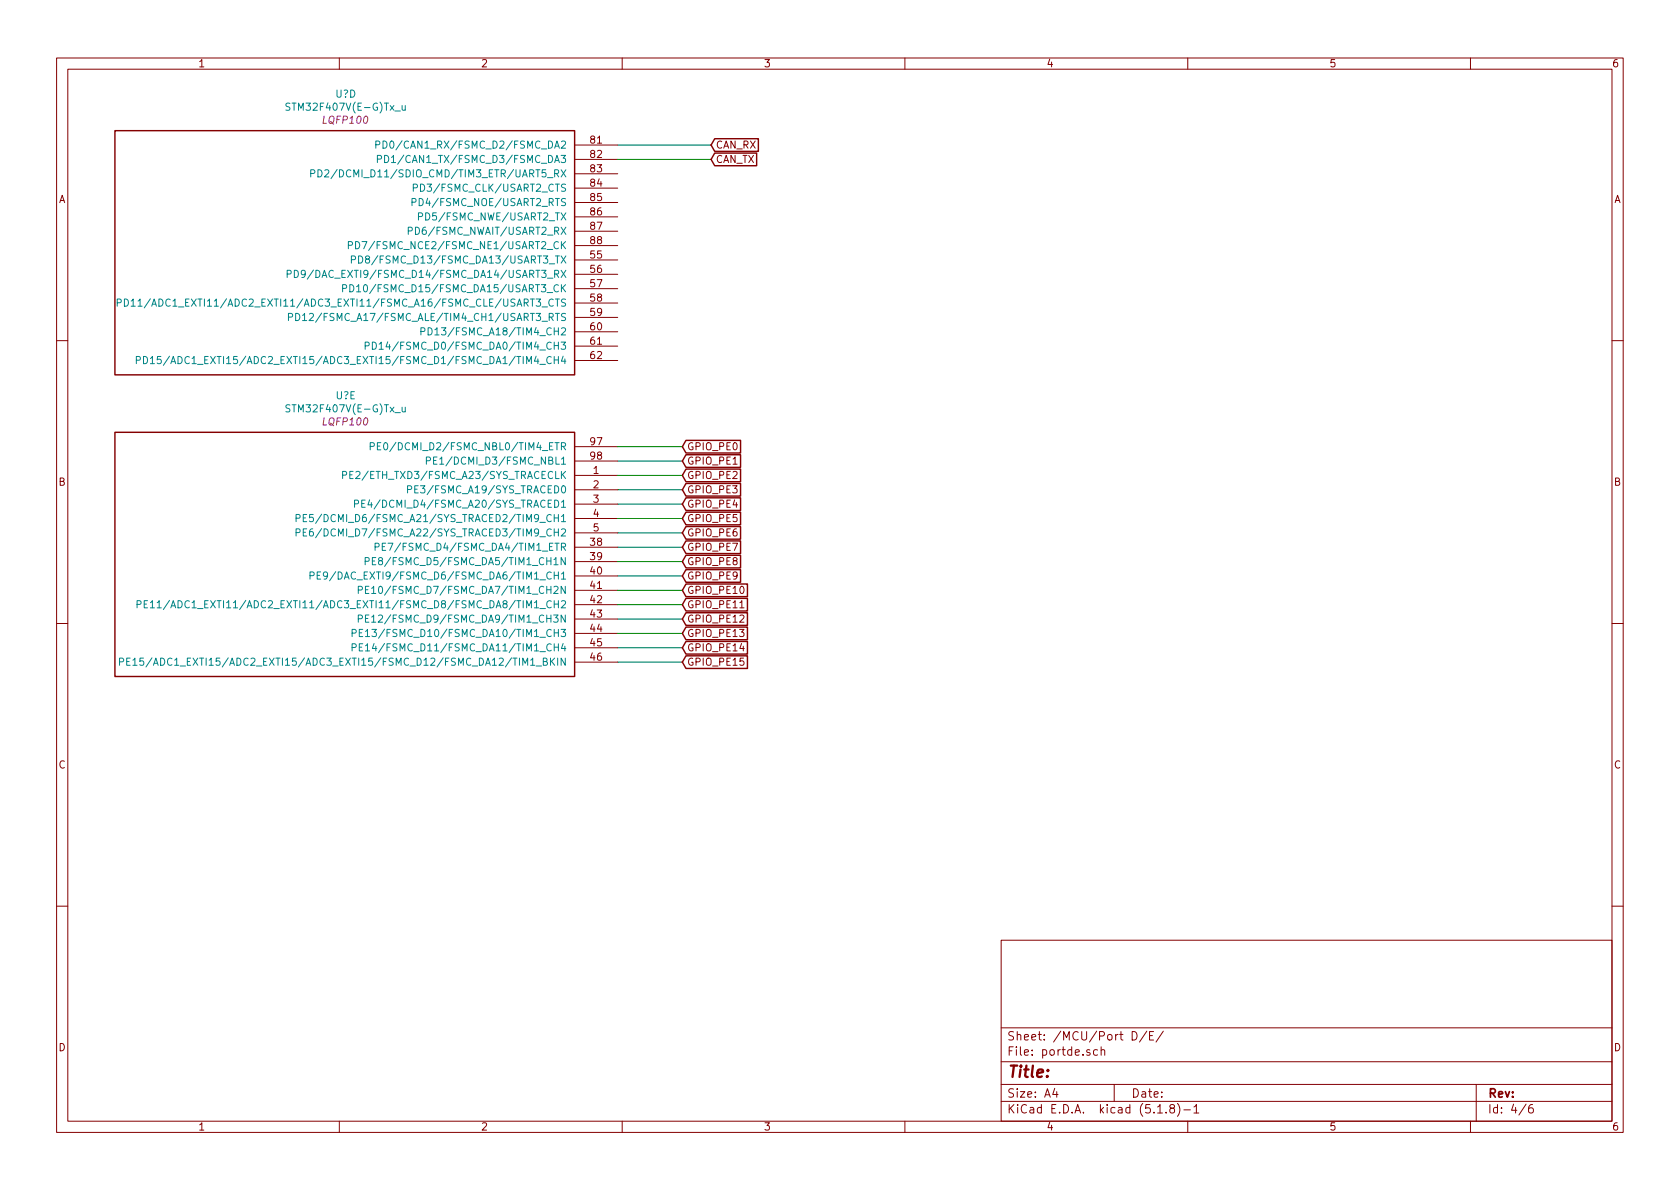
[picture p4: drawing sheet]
<svg xmlns="http://www.w3.org/2000/svg" width="297mm" height="210mm" viewBox="0 0 297 210" stroke-linecap="round" stroke-linejoin="round" font-family="sans-serif">
<g fill="none" stroke="#840000" stroke-width=".18">
<path d="M10 10.3h277v189.9h-277zM12 12.2h273v186.1h-273zM60 10.3v1.9M110 10.3v1.9M160 10.3v1.9M210 10.3v1.9M260 10.3v1.9M101.6 25.6h7.6M101.6 28.2h7.6M101.6 30.7h7.6M101.6 33.3h7.6M101.6 35.8h7.6"/>
<path d="M101.6 38.3h7.6M101.6 40.9h7.6M101.6 43.4h7.6M101.6 46h7.6M101.6 48.5h7.6M101.6 51h7.6M101.6 53.6h7.6M101.6 56.1h7.6M101.6 58.7h7.6M10 60.2h2M101.6 61.2h7.6M101.6 63.7h7.6"/>
<path d="M101.6 79h7.6M285 60.2h2M101.6 81.5h7.6M101.6 84.1h7.6M101.6 86.6h7.6M101.6 89.1h7.6M101.6 91.7h7.6M101.6 94.2h7.6M101.6 96.8h7.6M101.6 99.3h7.6M10 110.3h2M101.6 101.8h7.6"/>
<path d="M101.6 104.4h7.6M101.6 106.9h7.6M101.6 109.5h7.6M101.6 112h7.6M101.6 114.5h7.6M101.6 117.1h7.6M130.8 107.5h.7M285 110.3h2M10 160.2h2M177 166.3h108v32h-108zM285 160.2h2M60 198.3v1.9"/>
<path d="M110 198.3v1.9M160 198.3v1.9M177 194.8h108M177 191.8h108M177 187.8h108M177 181.8h108M186.5 192.5l-.4 1h1M186.8 193v1M194.1 185.7l-.5-.1-.3 .3 .2 .6h.6M194.7 185.7l.2-.1 .4 .1v.9M194.7 185.1v1.5M197 191.8v3"/>
<path d="M200.2 182.4a.76 .76 0 0 1 .8 .8 .76 .76 0 0 1-.8 .7zM202.8 182.3l-1.3 2M203.3 183.1h.5M204 182.4h-.7v1.5h.7M204.7 196.8h.8M205.7 182.3l-1.3 2M206.2 196.7v.1M207.1 196l-.3-.3 .2-.3a.48 .48 0 0 1 .6 .1l-.1 .4a.52 .52 0 0 0-.6 .2 .52 .52 0 0 0 .1 .6l.4 .1 .2-.1 .1-.4-.3-.3M208.2 195.1a1.71 1.71 0 0 1 0 2.3M209.3 196.3h1.2M210 198.3v1.9M211.1 195.8l.4-.5v1.5"/>
<path d="M211.1 196.8h.9M260 198.3v1.9M261 191.8v6.5M269.8 195.2l-1.2 2M271 195.3a.62 .62 0 0 0-.7 .7v.7l.3 .1 .4-.1 .1-.5-.1-.2-.4-.1-.3 .3"/>
</g>
<g fill="none" stroke="#840000" stroke-width=".25">
<path d="M20.3 23.1h81.3v43.2h-81.3zM126.4 24.5h7.7v2.3h-7.7l-.7-1.2zM126.4 27.1h7.4v2.2h-7.4l-.7-1.1zM20.3 76.4h81.3v43.2h-81.3zM121.3 77.9h9.6v2.2h-9.6l-.7-1.1zM121.3 95.7h9.6v2.2h-9.6l-.7-1.1zM121.3 98.2h9.6v2.2h-9.6l-.7-1.1zM121.3 93.1h9.6v2.2h-9.6l-.7-1.1zM121.3 90.6h9.6v2.2h-9.6l-.7-1.1zM121.3 88h9.6v2.3h-9.6l-.7-1.2zM121.3 85.5h9.6v2.2h-9.6l-.7-1.1zM121.3 83h9.6v2.2h-9.6l-.7-1.1z"/>
<path d="M121.3 80.4h9.6v2.2h-9.6l-.7-1.1zM121.3 116h10.9v2.2h-10.9l-.7-1.1zM121.3 100.7h9.6v2.3h-9.6l-.7-1.2zM121.3 103.3h10.9v2.2h-10.9l-.7-1.1zM121.3 105.8h10.9v2.2h-10.9l-.7-1.1zM121.3 108.4h10.9v2.2h-10.9l-.7-1.1zM121.3 110.9h10.9v2.2h-10.9l-.7-1.1zM121.3 113.4h10.9v2.3h-10.9l-.7-1.2z"/>
</g>
<g fill="none" stroke="#008484" stroke-width=".18">
<path d="M51.3 18.3l-.5-.1-.2 .2v.3l.6 .3 .1 .3-.3 .2h-.5M71.1 18.7l.1 .8h.3l.2-.1M71.7 18.7v.8M54.9 30.7l.6-.1 .2-.2-.1-.3-.2-.1h-.5v1.3M56.2 30a.64 .64 0 0 1 .8 .7 .64 .64 0 0 1-.8 .6zM57.4 30.1l.5-.1 .2 .4v.2l-.7 .7h.7M66.4 25.6l.7-.1v-.4l-.2-.2h-.5v1.3M66.7 28.1l.7-.1v-.4l-.2-.1h-.5v1.2M67.7 24.9a.64 .64 0 0 1 .7 .7 .64 .64 0 0 1-.7 .6zM68 27.5a.64 .64 0 0 1 .7 .6 .64 .64 0 0 1-.7 .6zM72.8 35.8l.7-.1v-.5l-.2-.1h-.5v1.3M73.1 33.2l.7-.1v-.4l-.7-.1v1.2"/>
<path d="M74 38.3l.6-.1 .1-.1v-.3l-.2-.2h-.5v1.3M20.7 53.5l.7-.1v-.4l-.2-.1h-.5v1.2M22 52.9a.64 .64 0 0 1 .7 .6 .64 .64 0 0 1-.7 .6zM23.2 53.2l.3-.3v1.2M23.2 54.1h.7M24.4 53.2l.4-.3v1.2M24.4 54.1h.7M26.6 52.8l-1.1 1.7M26.8 54.1l.5-1.2 .4 1.2M26.9 53.8h.7M50.8 48.5l.6-.1v-.5l-.1-.1h-.5v1.3M51 56.1l.7-.1v-.5l-.7-.1v1.3"/>
<path d="M52 47.8a.64 .64 0 0 1 .8 .6 .64 .64 0 0 1-.8 .7zM52.3 55.4a.64 .64 0 0 1 .7 .7 .64 .64 0 0 1-.7 .6zM53.5 55.8l.3-.4v1.3M53.5 56.7h.7M54 48.4l-.3 .2-.3-.1-.1-.1v-.5l.2-.1h.2l.3 .3a.97 .97 0 0 1-.3 .9l-.3 .1M55.4 47.7l-1.1 1.7M60.6 51l.6-.1v-.4l-.1-.2h-.5v1.3M61.6 43.4l.6-.1 .1-.2v-.3l-.2-.1h-.5v1.3M61.8 50.3a.64 .64 0 0 1 .8 .7 .64 .64 0 0 1-.8 .6zM62.1 45.9l.7-.1v-.4l-.2-.1h-.5v1.2M62.9 42.7a.64 .64 0 0 1 .7 .7 .64 .64 0 0 1-.7 .6zM63 50.7l.4-.4v1.3"/>
<path d="M63 51.6h.8M63.4 45.3a.64 .64 0 0 1 .7 .6 .64 .64 0 0 1-.7 .6zM64 42.7h.9l-.6 1.3M64.9 45.8l-.2-.1v-.3l.4-.1 .3 .2-.1 .2-.6 .2-.1 .1 .1 .4 .2 .1h.3l.2-.2v-.3l-.3-.2M72.2 40.8h.6v-.5l-.1-.1h-.5v1.2M74.4 58.6h.6l.1-.5-.2-.1h-.5v1.2M75.7 58a.64 .64 0 0 1 .7 .6 .64 .64 0 0 1-.7 .6zM24.1 63.7l.6-.1 .1-.4-.2-.2h-.5v1.3M25.4 63a.64 .64 0 0 1 .7 .7 .64 .64 0 0 1-.7 .6zM26.6 63.4l.3-.4v1.3M26.6 64.3h.7M28.4 63h-.5l-.1 .6 .5-.1 .2 .3v.3l-.2 .2-.5-.1"/>
<path d="M30 63l-1.1 1.6M30.2 64.3l.4-1.3 .5 1.3M30.3 64h.6M51.3 71.6h-.5l-.2 .1v.4l.6 .2 .1 .3-.3 .2h-.5M64.6 61.2l.6-.1v-.5l-.2-.1h-.4v1.3M65.5 78.9l.6-.1v-.4l-.1-.1h-.5v1.2M65.8 60.5a.64 .64 0 0 1 .8 .6 .64 .64 0 0 1-.8 .7zM66.7 78.9h.5M67 60.9l.4-.4v1.3M67 61.8h.8M67.3 78.3h-.6v1.2h.6M67.9 78.4l.2-.1a.67 .67 0 0 1 .5 .6 .67 .67 0 0 1-.5 .6l-.3-.4z"/>
<path d="M71.1 72l.1 .8h.3l.2-.1M71.7 72v.8M52.3 91.6h.7v-.5l-.2-.1h-.5v1.2M52.3 94.2l.7-.1v-.5l-.2-.1h-.5v1.3M53.6 91.6h.4M53.6 94.1h.4M54.2 91h-.6v1.2h.6M54.2 93.5h-.6v1.3h.6M55.3 93.5l-.4 .1a.87 .87 0 0 0 0 1.2l.5-.1v-.6l-.5-.1-.2 .3M55.4 91h-.6l-.1 .6 .2-.1 .5 .1v.5l-.2 .1-.5-.1M56.9 90.9l-1.1 1.7M56.9 93.5l-1.1 1.6"/>
<path d="M60.6 84l.6-.1v-.4l-.1-.1h-.5v1.2M61.8 84h.5M62.4 83.4h-.6v1.2h.6M62.7 89.1l.6-.1v-.4l-.1-.2h-.5v1.3M64 89h.4M64.6 88.4h-.6v1.3h.6M64.6 99.3l.6-.1v-.5l-.2-.1h-.4v1.3M65.4 88.4l-.4 .9h.8M65.8 99.2h.4M66.3 96.7h.6l.1-.5-.2-.1h-.5v1.2M66.4 98.6h-.6v1.3h.6M67.2 99.2l-.2-.2v-.3l.4-.1 .2 .1v.3l-.6 .2-.1 .2v.2l.3 .3h.2l.2-.3v-.3l-.2-.1"/>
<path d="M67.6 96.7h.4M68.2 96.1h-.6v1.2h.6M68.6 96.1h.9l-.6 1.2M72.1 86.6l.6-.1 .1-.2-.1-.3-.2-.1h-.4v1.3M73.3 86.5h.5M73.9 85.9h-.6v1.3h.6M75.4 81.5l.6-.1 .1-.2-.1-.3-.1-.1h-.5v1.3M76.7 81.4h.4M77.3 80.8h-.6v1.3h.6M21.1 117h.6l.2-.2-.1-.3-.2-.1h-.5v1.2M22.4 117h.4M23 116.4h-.6v1.2h.6"/>
<path d="M23.5 116.7l.4-.3v1.2M23.5 117.6h.7M24.2 106.9l.7-.1v-.5l-.2-.1h-.5v1.3M25.4 116.4h-.6l-.1 .6 .2-.1h.4l.1 .6-.2 .1-.5-.1M25.5 106.8h.4M26.1 106.2h-.6v1.3h.6M26.6 106.6l.3-.4v1.3M26.6 107.5h.7M26.9 116.3l-1.1 1.7M27.1 117.6l.5-1.2 .4 1.2M27.3 117.3h.6M27.8 106.6l.3-.4v1.3"/>
<path d="M27.8 107.5h.7M28.4 116.4a.64 .64 0 0 1 .7 .6 .64 .64 0 0 1-.7 .6zM30 106.2l-1.1 1.6M30.2 107.5l.4-1.3 .5 1.3M30.3 107.1h.6M54.8 101.8l.7-.1v-.4l-.7-.2v1.3M56.1 101.7h.4M56.7 101.1h-.6v1.3h.6M57.9 101.7l-.2 .2h-.4l-.1-.2 .1-.5 .4-.1 .1 .2a.87 .87 0 0 1-.2 1.1h-.3M59.4 101.1l-1.1 1.6M62.3 112l.6-.1 .1-.2-.1-.3-.2-.1h-.4v1.3M62.3 114.5l.6-.1 .1-.1-.1-.3-.2-.2h-.4v1.3"/>
<path d="M63.3 104.3h.7l.1-.2-.1-.3-.2-.1h-.5v1.2M63.3 109.4h.7l.1-.2-.1-.3-.2-.1h-.5v1.2M63.5 111.9h.5M63.5 114.4h.5M64.1 111.3h-.6v1.3h.6M64.1 113.8h-.6v1.3h.6M64.6 111.7l.4-.4v1.3M64.6 114.2l.4-.4v1.3M64.6 104.3h.4M64.6 109.4h.4M64.6 112.6h.8M64.6 115.1h.8"/>
<path d="M65.2 103.7h-.6v1.2h.6M65.2 108.8h-.6v1.2h.6M65.7 104l.4-.3v1.2M65.7 109.1l.4-.3v1.2M65.7 104.9h.7M65.7 110h.7"/>
</g>
<g fill="none" stroke="#008400" stroke-width=".18">
<path d="M109.2 25.6h16.5M109.2 28.2h16.5M109.2 79h11.4M109.2 99.3h11.4M109.2 96.8h11.4M109.2 91.7h11.4M109.2 89.1h11.4M109.2 86.6h11.4M109.2 84.1h11.4M109.2 81.5h11.4M109.2 94.2h11.4M109.2 117.1h11.4"/>
<path d="M109.2 114.5h11.4M109.2 112h11.4M109.2 109.5h11.4M109.2 106.9h11.4M109.2 104.4h11.4M109.2 101.8h11.4"/>
</g>
<text font-size="2.8" fill="#840000" x="178" y="190.5">Title:</text>
<g font-size="2.1" fill="#840000">
<text x="178" y="184">Sheet: /MCU/Port D/E/</text>
<text x="178" y="186.7">File: portde.sch</text>
<text x="178" y="196.9">KiCad E.D.A. kicad (5.1.8)-1</text>
<text x="178" y="194.1">Size: A4</text>
<text x="200" y="194.1">Date:</text>
<text x="263" y="194.1">Rev:</text>
<text x="263" y="196.9">Id: 4/6</text>
</g>
<g font-size="1.8" fill="#840000">
<text x="35" y="11.9">1</text>
<text x="85" y="11.9">2</text>
<text x="135" y="11.9">3</text>
<text x="185" y="11.9">4</text>
<text x="235" y="11.9">5</text>
<text x="285" y="11.9">6</text>
<text x="104.4" y="25.4">81</text>
<text x="104.4" y="27.9">82</text>
<text x="126.5" y="26.3">CAN_RX</text>
<text x="126.5" y="28.8">CAN_TX</text>
<text x="10.4" y="35.9">A</text>
<text x="104.4" y="30.5">83</text>
<text x="104.4" y="33">84</text>
<text x="104.4" y="35.6">85</text>
<text x="285.4" y="35.9">A</text>
<text x="104.4" y="38.1">86</text>
<text x="104.4" y="40.6">87</text>
<text x="104.4" y="43.2">88</text>
<text x="104.4" y="45.7">55</text>
<text x="104.4" y="48.3">56</text>
<text x="104.4" y="50.8">57</text>
<text x="104.4" y="53.3">58</text>
<text x="104.4" y="55.9">59</text>
<text x="104.4" y="58.4">60</text>
<text x="104.4" y="61">61</text>
<text x="104.4" y="63.5">62</text>
<text x="104.4" y="78.7">97</text>
<text x="104.4" y="81.3">98</text>
<text x="104.9" y="83.8">1</text>
<text x="121.4" y="82.2">GPIO_PE1</text>
<text x="121.4" y="79.6">GPIO_PE0</text>
<text x="10.4" y="85.9">B</text>
<text x="104.9" y="86.4">2</text>
<text x="104.9" y="88.9">3</text>
<text x="121.4" y="89.8">GPIO_PE4</text>
<text x="121.4" y="87.2">GPIO_PE3</text>
<text x="121.4" y="84.7">GPIO_PE2</text>
<text x="285.4" y="85.9">B</text>
<text x="104.9" y="91.4">4</text>
<text x="104.9" y="94">5</text>
<text x="121.4" y="94.9">GPIO_PE6</text>
<text x="121.4" y="92.3">GPIO_PE5</text>
<text x="104.4" y="96.5">38</text>
<text x="104.4" y="99.1">39</text>
<text x="104.4" y="101.6">40</text>
<text x="121.4" y="97.4">GPIO_PE7</text>
<text x="121.4" y="99.9">GPIO_PE8</text>
<text x="104.4" y="104.1">41</text>
<text x="104.4" y="106.7">42</text>
<text x="121.4" y="102.5">GPIO_PE9</text>
<text x="121.4" y="105">GPIO_PE10</text>
<text x="121.4" y="107.6">GPIO_PE11</text>
<text x="104.4" y="109.2">43</text>
<text x="104.4" y="111.8">44</text>
<text x="121.4" y="110.1">GPIO_PE12</text>
<text x="121.4" y="112.6">GPIO_PE13</text>
<text x="104.4" y="114.3">45</text>
<text x="104.4" y="116.8">46</text>
<text x="121.4" y="117.7">GPIO_PE15</text>
<text x="121.4" y="115.2">GPIO_PE14</text>
<text x="10.4" y="135.9">C</text>
<text x="285.4" y="135.9">C</text>
<text x="10.4" y="185.9">D</text>
<text x="285.4" y="185.9">D</text>
<text x="35" y="199.9">1</text>
<text x="85" y="199.9">2</text>
<text x="135" y="199.9">3</text>
<text x="185" y="199.9">4</text>
<text x="235" y="199.9">5</text>
<text x="285" y="199.9">6</text>
</g>
<g font-size="1.8" fill="#008484">
<text x="59.3" y="17.3">U?D</text>
<text x="51.5" y="19.6">STM32F407V(E-G)Tx_u</text>
<text x="69.4" y="26.3">PD0/CAN1_RX/FSMC_D2/FSMC_DA2</text>
<text x="69.6" y="28.8">PD1/CAN1_TX/FSMC_D3/FSMC_DA3</text>
<text x="59" y="31.4">PD2/DCMI_D11/SDIO_CMD/TIM3_ETR/UART5_RX</text>
<text x="74.7" y="33.9">PD3/FSMC_CLK/USART2_CTS</text>
<text x="73.6" y="41.5">PD6/FSMC_NWAIT/USART2_RX</text>
<text x="74.5" y="36.4">PD4/FSMC_NOE/USART2_RTS</text>
<text x="75.5" y="39">PD5/FSMC_NWE/USART2_TX</text>
<text x="64.6" y="44.1">PD7/FSMC_NCE2/FSMC_NE1/USART2_CK</text>
<text x="65.3" y="46.6">PD8/FSMC_D13/FSMC_DA13/USART3_TX</text>
<text x="54.9" y="49.1">PD9/DAC_EXTI9/FSMC_D14/FSMC_DA14/USART3_RX</text>
<text x="64.1" y="51.7">PD10/FSMC_D15/FSMC_DA15/USART3_CK</text>
<text x="27.5" y="54.2">PD11/ADC1_EXTI11/ADC2_EXTI11/ADC3_EXTI11/FSMC_A16/FSMC_CLE/USART3_CTS</text>
<text x="55" y="56.8">PD12/FSMC_A17/FSMC_ALE/TIM4_CH1/USART3_RTS</text>
<text x="77.1" y="59.3">PD13/FSMC_A18/TIM4_CH2</text>
<text x="31.5" y="64.4">PD15/ADC1_EXTI15/ADC2_EXTI15/ADC3_EXTI15/FSMC_D1/FSMC_DA1/TIM4_CH4</text>
<text x="68.1" y="61.8">PD14/FSMC_D0/FSMC_DA0/TIM4_CH3</text>
<text x="59.4" y="70.6">U?E</text>
<text x="51.5" y="72.9">STM32F407V(E-G)Tx_u</text>
<text x="68.6" y="79.6">PE0/DCMI_D2/FSMC_NBL0/TIM4_ETR</text>
<text x="77.6" y="82.2">PE1/DCMI_D3/FSMC_NBL1</text>
<text x="63" y="84.7">PE2/ETH_TXD3/FSMC_A23/SYS_TRACECLK</text>
<text x="65.6" y="89.8">PE4/DCMI_D4/FSMC_A20/SYS_TRACED1</text>
<text x="73.9" y="87.2">PE3/FSMC_A19/SYS_TRACED0</text>
<text x="56.6" y="92.3">PE5/DCMI_D6/FSMC_A21/SYS_TRACED2/TIM9_CH1</text>
<text x="56.6" y="94.9">PE6/DCMI_D7/FSMC_A22/SYS_TRACED3/TIM9_CH2</text>
<text x="67.9" y="99.9">PE8/FSMC_D5/FSMC_DA5/TIM1_CH1N</text>
<text x="69.2" y="97.4">PE7/FSMC_D4/FSMC_DA4/TIM1_ETR</text>
<text x="31.6" y="107.6">PE11/ADC1_EXTI11/ADC2_EXTI11/ADC3_EXTI11/FSMC_D8/FSMC_DA8/TIM1_CH2</text>
<text x="59" y="102.5">PE9/DAC_EXTI9/FSMC_D6/FSMC_DA6/TIM1_CH1</text>
<text x="66.9" y="105">PE10/FSMC_D7/FSMC_DA7/TIM1_CH2N</text>
<text x="66.2" y="112.6">PE13/FSMC_D10/FSMC_DA10/TIM1_CH3</text>
<text x="66.9" y="110.1">PE12/FSMC_D9/FSMC_DA9/TIM1_CH3N</text>
<text x="28.9" y="117.7">PE15/ADC1_EXTI15/ADC2_EXTI15/ADC3_EXTI15/FSMC_D12/FSMC_DA12/TIM1_BKIN</text>
<text x="66.2" y="115.2">PE14/FSMC_D11/FSMC_DA11/TIM1_CH4</text>
</g>
<g font-size="1.8" fill="#840084">
<text x="57.3" y="21.9">LQFP100</text>
<text x="57.3" y="75.2">LQFP100</text>
</g>
</svg>
